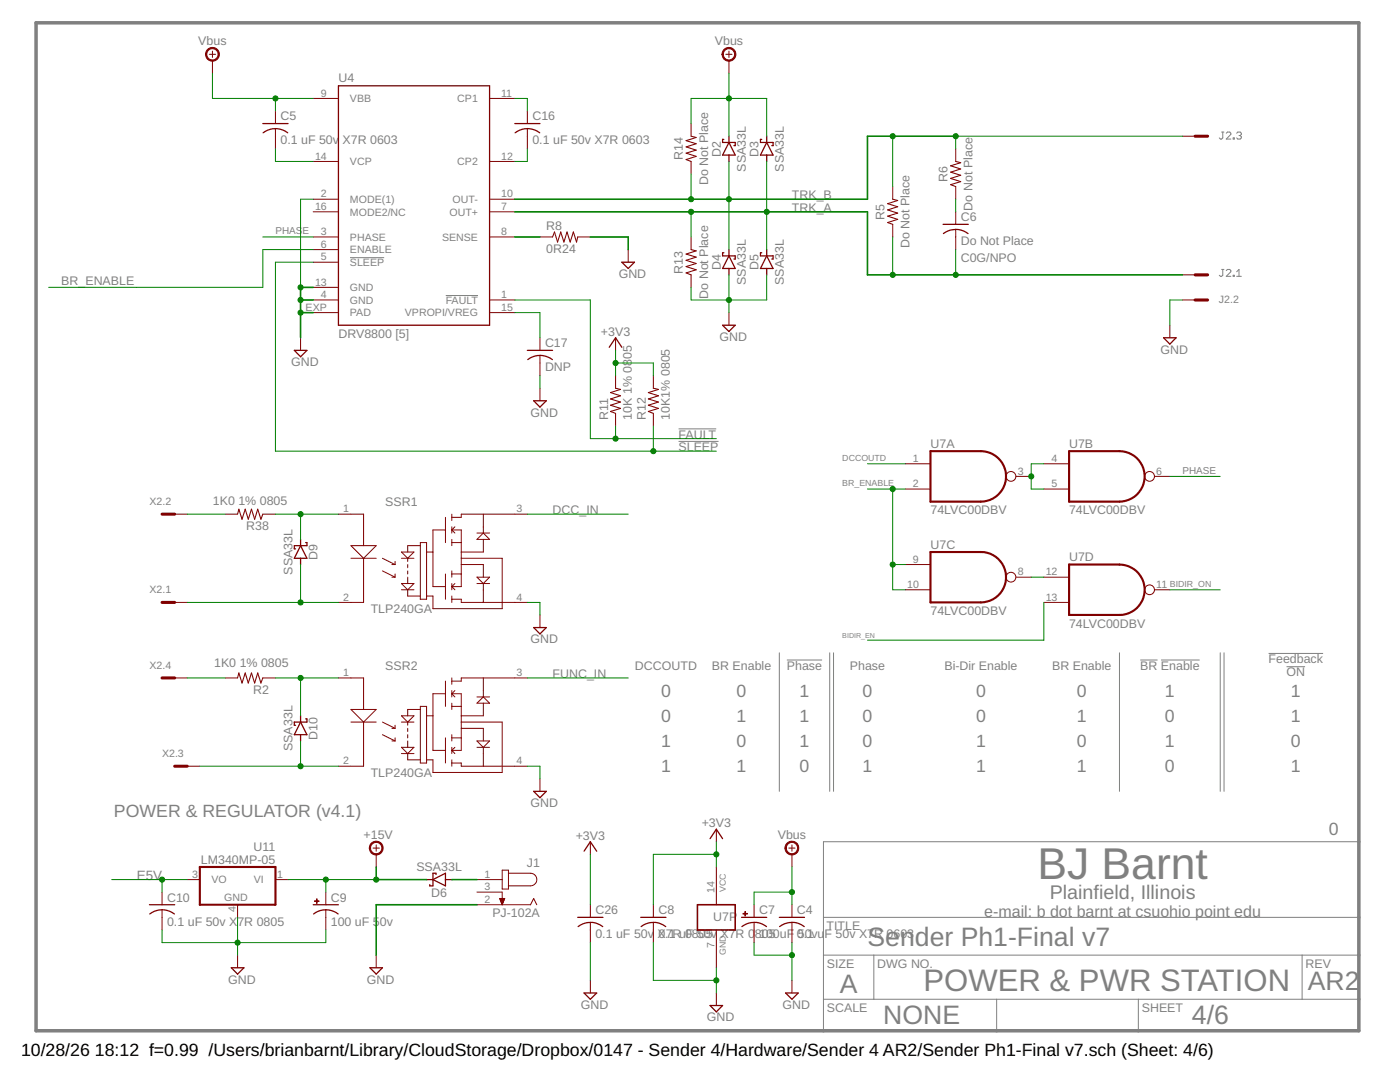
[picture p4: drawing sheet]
<svg xmlns="http://www.w3.org/2000/svg" width="279mm" height="216mm" viewBox="0 0 279 216" stroke-linecap="round" stroke-linejoin="round" font-family="sans-serif">
<g fill="none" stroke="#808080" stroke-width=".2">
<path d="M243.8 26.4h.5M244 26.4v1.1l-.2 .2h-.2l-.3-.2M244.7 26.6l.3-.2h.4l.2 .2v.2l-.9 .9h.9M246.1 27.5h.2v.2h-.2zM246.8 26.6l.2-.2h.5l.2 .2v.2l-.2 .3M247.3 27.1h.2M247.5 27.1l.2 .2v.2l-.2 .2h-.5l-.2-.2M69.8 51.4h6.9M89 59h6.4M243.8 53.8h.5M244 53.8v1.1l-.2 .2-.5-.2M244.7 54l.3-.2h.4l.2 .2v.2l-.9 .9h.9"/>
<path d="M246.1 54.9h.2v.2h-.2zM246.8 55.1h.9M246.8 54.2l.5-.4v1.3M135.4 85.6h7.5M135.4 88.1h8M155.5 130.3v27.6M157 131.7h7.1M165.6 130.3v27.6M166.3 130.3v27.6M223.4 130.3v27.6M227.6 131.7h3.4M231.7 131.7h7.7"/>
<path d="M243.5 130.3v27.6M244.3 130.3v27.6M253.2 130.4h10.9M256.8 133h3.7M271.2 168h-106.9v37.7M164.3 199.4h106.9M164.3 190.6h106.9M164.3 183h106.9M174.4 190.6v8.8M198.9 199.4v6.3M227.2 199.4v6.3M259.9 190.6v8.8"/>
</g>
<path d="M7.2 4.6h264v201.1h-264z" fill="none" stroke="#808080" stroke-width=".7"/>
<path d="M139.2 180.5h7.5v5.1h-7.5z" fill="none" stroke="#800000" stroke-width=".32"/>
<g fill="none" stroke="#800000" stroke-width=".2">
<path d="M41.8 10.8h1.2M42.4 10.2v1.3M42.4 12.1v2.5M62.5 19.6h5M97.7 19.6h5M144.8 10.8h1.3M145.5 10.2v1.3M145.5 12.1v2.5M55 22.2v2.5M55 25.7v4M62.5 32.2h5M62.5 39.8h5"/>
<path d="M97.7 32.2h5M97.7 39.8h5M105.2 22.2v2.5M105.2 25.7v4M137.9 24.7v2.5M137.9 32.2v2.5M178.2 37.2v2.6M190.7 29.7v2.5M190.7 37.2v2.6M236 27.2h2.5M62.5 49.8h5M62.5 59.9h5"/>
<path d="M62.5 42.3h5M62.5 52.3h5M62.5 47.3h5M62.5 57.3h5M97.7 59.9h5M97.7 42.3h5M97.7 47.3h5M107.8 47.3h2.5M115.3 47.3h2.5M125.4 49.8v2.5M137.9 47.3v2.5M137.9 54.8v2.5"/>
<path d="M178.2 44.8v2.5M190.7 42.3v2.5M190.7 45.8v4M236 59.9h2.5M236 54.8h2.5M60 67.4v2.5M62.5 62.4h5M97.7 62.4h5M107.8 67.4v2.5M107.8 70.9v4.1M107.8 77.5v2.5M122.9 67.4v2.5"/>
<path d="M122.9 75v2.5M130.4 75v2.5M145.5 62.4v2.5M233.5 64.9v2.5M122.9 82.5v2.5M130.4 82.5v2.5M180.7 92.5h5M180.7 97.6h5M202.8 95.1h3M208.3 92.5h5.1M208.3 97.6h5.1M230.4 95.1h3.1"/>
<path d="M34.9 102.6h2.5M44.9 102.6h2.5M52.5 102.6h2.5M67.5 102.6h5.1v6.3M70 108.9h5.1l-2.5 2.5zM70 111.4h5.1M72.6 111.4v8.8h-5.1M76.3 111.4l2.5 1.2M76.3 113.9l2.5 1.3M78.2 112.6h.6M78.2 115.2h.6M78.8 112v.6"/>
<path d="M78.8 114.5v.7M80.1 117.7h2.5M80.1 111.4h2.5M80.1 110.2h2.5l-1.2 1.2zM80.1 116.4h2.5l-1.2 1.3zM81.4 117.7v1.2h2.5M81.4 111.4v.6M81.4 112.6v.7M81.4 113.9v.6M81.4 115.2v1.2M83.9 108.9h-2.5v1.3M83.9 108.3h1.2v11.3h-1.2z"/>
<path d="M85.1 110.2h1.3M88.9 103.2v5.1M88.9 114.5v5.1M88.9 105.7h-2.5v11.4h2.5M90.2 119.6h1.9v.6h13.1M90.2 102.6v1.3M90.2 105.1v1.3M90.2 107.6v1.3M90.2 113.9v1.3M90.2 116.4v1.3M90.2 118.9v1.3M90.2 105.7h1.9v11.4h-1.9"/>
<path d="M90.2 108.3h1.9M90.2 105.7l.6 .7M90.2 114.5h1.9M90.2 117.1l.6 .6M90.8 105.1l-.6 .6M90.8 116.4l-.6 .7M92.1 111.4h8.1v10.1h-13.8v-2.6h-1.3M92.1 112.6h4.4v2.6M95.2 115.2h2.5l-1.2 1.2zM95.2 116.4h2.5M95.2 106.4h2.5M95.2 107.6l1.3-1.2 1.2 1.2z"/>
<path d="M96.5 102.6v3.8M96.5 107.6v2.6h-4.4M96.5 116.4v3.8M105.2 102.6h-13.1v.6h-1.9M180.7 112.6h5M180.7 117.7h5M202.8 115.2h3M208.3 115.2h5.1M230.4 117.7h3.1M34.9 120.2h2.5M34.9 135.3h2.5M44.9 135.3h2.5"/>
<path d="M52.5 135.3h2.5M67.5 135.3h5.1v6.3M88.9 135.9v5M88.9 138.4h-2.5v11.3h2.5M90.2 135.3v1.2M90.2 137.8v1.3M90.2 138.4h1.9v11.3h-1.9M90.2 138.4l.6 .7M90.8 137.8l-.6 .6M95.2 139.1h2.5M96.5 135.3v3.8M105.2 135.3h-13.1v.6h-1.9"/>
<path d="M107.8 122.7v2.5M208.3 120.2h5.1M37.4 152.9h2.5M70 141.6h5.1l-2.5 2.5zM70 144.1h5.1M72.6 144.1v8.8h-5.1M76.3 144.1l2.5 1.2M76.3 146.6l2.5 1.2M78.2 145.3h.6M78.2 147.8h.6M78.8 144.7v.6M78.8 147.2v.6"/>
<path d="M80.1 144.1h2.5M80.1 142.8h2.5l-1.2 1.3zM80.1 150.4h2.5M80.1 149.1h2.5l-1.2 1.3zM81.4 144.1v.6M81.4 145.3v.7M81.4 146.6v.6M81.4 147.8v1.3M81.4 150.4v1.2h2.5M83.9 140.9h1.2v11.4h-1.2zM83.9 141.6h-2.5v1.2M85.1 142.8h1.3"/>
<path d="M88.9 147.2v5.1M90.2 140.3v1.3M90.2 146.6v1.2M90.2 149.1v1.3M90.2 151.6v1.3M90.2 152.3h1.9v.6h13.1M90.2 140.9h1.9M90.2 147.2h1.9M90.2 149.7l.6 .7M90.8 149.1l-.6 .6M92.1 144.1h8.1v10h-13.8v-2.5h-1.3M92.1 145.3h4.4v2.5"/>
<path d="M95.2 149.1h2.5M95.2 147.8h2.5l-1.2 1.3zM95.2 140.3l1.3-1.2 1.2 1.2zM96.5 140.3v2.5h-4.4M96.5 149.1v3.8M107.8 155.4v2.5M32.3 178v2.5M37.4 175.5h2.5M55 175.5h2.5M65 178v2.5M74.4 169.2h1.3M75.1 168.6v1.2"/>
<path d="M75.1 170.5v2.5M95.2 178h5v2.5M95.2 175.5h5M99.7 179.3h1l-.5 1.2zM99.7 179.4h1M99.8 179.5h.8M99.8 179.6h.8M99.9 179.7h.6M99.9 179.8h.6M100 180h.5M100.2 173.6h1.3v3.8h-1.3zM101.5 174.2h4.4a1.26 1.26 0 0 1 1.2 1.3 1.26 1.26 0 0 1-1.2 1.3h-4.4"/>
<path d="M117.8 168v2.5M143 165.5v2.5M143 173v7.5M157.4 169.2h1.3M158.1 168.6v1.2M158.1 170.5v2.5M32.3 181.5v4.1M47.4 180.5v2.5M47.4 190.6v2.5M65 181.5v4.1M75.1 190.6v2.5M95.2 180.5h10.7l.6-1.2 .6 1.2"/>
<path d="M100 180.1h.4M100.1 180.2h.3M100.1 180.3h.2M100.2 180.4h.1M117.8 180.5v2.5M117.8 184.1v4M117.8 195.6v2.5M130.4 180.5v2.5M130.4 184.1v4M143 185.6v7.5M143 198.1v2.5M150.5 180.5v2.5"/>
<path d="M150.5 184.1v4M158.1 180.5v2.5M158.1 184.1v4M158.1 195.6v2.5"/>
<circle cx="201.8" cy="95.1" r=".97"/>
<circle cx="229.4" cy="95.1" r=".97"/>
<circle cx="201.8" cy="115.2" r=".97"/>
<circle cx="229.4" cy="117.7" r=".97"/>
</g>
<g fill="#800000" stroke="#800000" stroke-width=".2">
<path d="M74.1 168.3a1.39 1.39 0 0 1 2.2 .2 1.39 1.39 0 0 1-.8 2 1.39 1.39 0 0 1-1.8-1.3h.3a1.13 1.13 0 0 1 1.6-.9 1.13 1.13 0 0 1 .2 1.9 1.13 1.13 0 0 1-1.8-.7v-.3h-.3z" fill-rule="evenodd"/>
<path d="M41.4 9.9a1.39 1.39 0 0 1 2.2 .2 1.39 1.39 0 0 1-.8 2 1.39 1.39 0 0 1-1.8-1.3h.3a1.14 1.14 0 0 1 1.5-1 1.14 1.14 0 0 1 .3 1.9 1.14 1.14 0 0 1-1.8-.6v-.3h-.3z" fill-rule="evenodd"/>
<path d="M144.5 9.9a1.39 1.39 0 0 1 2.2 .2 1.39 1.39 0 0 1-.9 2.1 1.39 1.39 0 0 1-1.7-1.4h.2a1.14 1.14 0 0 1 1.6-1 1.14 1.14 0 0 1 .3 1.9 1.14 1.14 0 0 1-1.8-.6l-.1-.3h-.2z" fill-rule="evenodd"/>
<path d="M157 168.3a1.38 1.38 0 0 1 2.2 .2 1.38 1.38 0 0 1-.8 2.1 1.38 1.38 0 0 1-1.7-1.4h.2a1.14 1.14 0 0 1 1.6-1 1.14 1.14 0 0 1 .3 1.8 1.14 1.14 0 0 1-1.8-.5l-.1-.3h-.2z" fill-rule="evenodd"/>
</g>
<g fill="none" stroke="#800000" stroke-width=".25">
<path d="M67.5 17.1h30.2v47.8h-30.2zM52.5 24.7h5M55 25.7l1.5 .3 .9 .5M55 25.7l-1.6 .3-.9 .5M102.7 24.7h5.1M105.2 25.7l1.6 .3 .9 .5M105.2 25.7l-1 .1-1.4 .7M144.5 27.8h-.3v.6h2.5v.7h-.2M145.5 28.4l1.2 2.5h-2.5zM145.5 27.2v1.2M145.5 30.9v1.3M152 27.8h-.2v.6h2.5v.7h-.3"/>
<path d="M153 28.4l1.3 2.5h-2.5zM153 27.2v1.2M153 30.9v1.3M124.1 52.3h2.5l-1.2 1.3zM144.5 50.4h-.3v.7h2.5v.6h-.2M145.5 49.8v1.3M145.5 53.6v1.2M145.5 51.1l1.2 2.5h-2.5zM152 50.4h-.2v.7h2.5v.6h-.3M153 49.8v1.3M153 53.6v1.2M153 51.1l1.3 2.5h-2.5z"/>
<path d="M188.2 44.8h5.1M190.7 45.8l1.6 .3 .9 .5M190.7 45.8l-1.5 .3-.9 .5M58.7 69.9h2.6l-1.3 1.3zM105.2 69.9h5.1M106.5 80h2.5l-1.2 1.2zM107.8 70.9l1 .2 1.4 .7M107.8 70.9l-1.1 .2-1.4 .7M121.6 69.3l1.3-1.9 1.2 1.9M144.2 64.9h2.5l-1.2 1.2zM232.2 67.4h2.5l-1.2 1.3zM60 108.9l1.3 2.5h-2.6z"/>
<path d="M60 107.6v1.3M60 111.4v1.2M61 108.3h.3v.6h-2.6v.6h.3M106.5 125.2h2.5l-1.2 1.3zM60 142.8v1.3M60 146.6v1.2M60 144.1l1.3 2.5h-2.6zM61 143.4h.3v.7h-2.6v.6h.3M106.5 157.9h2.5l-1.2 1.3zM85.1 175.5h1.3M86.4 175.5l2.5-1.3v2.6zM87 174.5v-.3h-.6v2.6h-.6v-.3"/>
<path d="M88.9 175.5h1.3M116.6 169.8l1.2-1.8 1.3 1.8M141.7 167.3l1.3-1.8 1.2 1.8M29.8 180.5h5.1M32.3 181.5l1.6 .3 .9 .6M32.3 181.5l-1.5 .3-.9 .6M46.2 193.1h2.5l-1.3 1.3zM62.5 180.5h5M65 181.5l1.6 .3 .9 .6M65 181.5l-1.5 .3-.9 .6M73.8 193.1h2.5l-1.2 1.3zM115.3 183h5"/>
<path d="M115.4 184.9a4 4 0 0 1 4.9 0M116.6 198.1h2.5l-1.3 1.3zM127.9 183h5M128 184.9a4 4 0 0 1 4.9 0M148 183h5M148.1 184.9a4 4 0 0 1 4.9 0M155.5 183h5M155.6 184.9a4 4 0 0 1 4.9 0M156.8 198.1h2.5l-1.2 1.3zM141.7 200.6h2.5l-1.2 1.3z"/>
</g>
<g fill="#800000" stroke="#800000" stroke-width=".2">
<path d="M62.8 179.7h.9v.2h-.9z"/>
<path d="M63.2 179.4h.1v.9h-.1z"/>
<path d="M148.3 182.3h.9v.1h-.9z"/>
<path d="M148.7 181.9h.1v.9h-.1z"/>
</g>
<path d="M185.7 90h10a5 5 0 0 1 5.1 5.1 5 5 0 0 1-5.1 5h-10zM213.4 90h10a5 5 0 0 1 5 5.1 5 5 0 0 1-5 5h-10zM185.7 110.2h10a5 5 0 0 1 5.1 5 5 5 0 0 1-5.1 5h-10zM213.4 112.6h10a5 5 0 0 1 5 5.1 5 5 0 0 1-5 5h-10zM39.9 173h15.1v7.5h-15.1z" fill="none" stroke="#800000" stroke-width=".42"/>
<path d="M137.9 27.2l1 .2-2 .7 2 .6-2 .6 2 .7-2 .6 2 .6-2 .6 1 .4M178.2 39.8l1 .2-2.1 .6 2.1 .7-2.1 .6 2.1 .6-2.1 .6 2.1 .7-2.1 .6 1.1 .4M190.7 32.2l1 .3-2 .6 2 .6-2 .7 2 .6-2 .6 2 .6-2 .7 1 .3M110.3 47.3l.4-1 .6 2 .6-2 .6 2 .7-2 .6 2 .6-2 .7 2 .2-1M137.9 49.8l1 .3-2 .6 2 .6-2 .6 2 .7-2 .6 2 .6-2 .7 1 .3M122.9 77.5l.9 .2-2 .6 2 .7-2 .6 2 .6-2 .7 2 .6-2 .6 1.1 .4M130.4 77.5l1 .2-2 .6 2 .7-2 .6 2 .6-2 .7 2 .6-2 .6 1 .4M47.4 102.6l.3-1 .6 2 .6-2 .7 2 .6-2 .6 2 .6-2 .7 2 .4-1M47.4 135.3l.3-1 .6 2 .6-2 .7 2 .6-2 .6 2 .6-2 .7 2 .4-1" fill="none" stroke="#800000" stroke-width=".21"/>
<path d="M238.5 27.2h2.5M238.5 54.8h2.5M238.5 59.9h2.5M32.3 102.6h2.6M32.3 120.2h2.6M32.3 135.3h2.6M34.9 152.9h2.5" fill="none" stroke="#800000" stroke-width=".61"/>
<path d="M190.7 27.2h-17.6v12.6h-70.4M60 59.9h2.5M62.5 57.3h-2.5v10.1M102.7 47.3h5.1M102.7 42.3h70.4v12.5h62.9M117.8 47.3h7.6v2.5M60 62.4h2.5M75.1 173v2.5h10M90.2 175.5h5M95.2 180.5h-20.1v10.1" fill="none" stroke="#008000" stroke-width=".32"/>
<g fill="none" stroke="#008000" stroke-width=".2">
<path d="M42.4 14.6v5h20.1M55 19.6v2.6M102.7 19.6h2.5v2.6M145.5 14.6v12.6M55 29.7v2.5h7.5M62.5 39.8h-2.5v17.5M105.2 29.7v2.5h-2.5M137.9 24.7v-5.1h15.1v7.6M137.9 34.7v5.1M145.5 32.2v17.6M153 32.2v17.6M178.2 27.2v10"/>
<path d="M190.7 39.8v2.5M236 27.2h-45.3v2.5M52.5 47.3h10M62.5 52.3h-7.5v37.7h88M62.5 49.8h-10v7.5h-42.8M102.7 59.9h15.1v27.6h25.2M137.9 42.3v5M145.5 54.8v7.6M153 54.8v5.1h-15.1v-2.6M178.2 47.3v7.5M190.7 49.8v5M236 59.9h-2.5v5"/>
<path d="M102.7 62.4h5.1v5M107.8 75v2.5M122.9 72.4h7.5v2.6M122.9 69.9v5.1M122.9 85v2.5M130.4 85v5M173.1 97.6h7.6M173.1 92.5h7.6M178.2 97.6v20.1h2.5M208.3 92.5h-2.5v5.1h2.5M233.5 95.1h10M37.4 102.6h7.5"/>
<path d="M55 102.6h12.5M60 102.6v5M60 112.6v7.6M105.2 102.6h20.2M178.2 112.6h2.5M205.8 115.2h2.5M233.5 117.7h10M37.4 120.2h30.1M37.4 135.3h7.5M55 135.3h12.5M60 135.3v7.5M105.2 120.2h2.6v2.5"/>
<path d="M105.2 135.3h20.2M208.3 120.2v7.5h-35.2M39.9 152.9h27.6M60 147.8v5.1M105.2 152.9h2.6v2.5M22.3 175.5h15.1M32.3 175.5v2.5M57.5 175.5h17.6M65 175.5v2.5M117.8 170.5v10M143 168v5M143 170.5h-12.6v10"/>
<path d="M158.1 173v7.5M158.1 178h-7.6v2.5M32.3 185.6v2.5h32.7v-2.5M47.4 183v7.6M117.8 188.1v7.5M130.4 188.1v7.5h12.6M143 193.1v5M150.5 188.1v2.5h7.6M158.1 188.1v7.5"/>
</g>
<g fill="#008000" stroke="#008000" stroke-width=".2">
<circle cx="47.4" cy="188.1" r=".51"/>
<circle cx="60" cy="59.9" r=".51"/>
<circle cx="60" cy="62.4" r=".51"/>
<circle cx="60" cy="57.3" r=".51"/>
<circle cx="158.1" cy="190.6" r=".51"/>
<circle cx="143" cy="195.6" r=".51"/>
<circle cx="145.5" cy="59.9" r=".51"/>
<circle cx="75.1" cy="175.5" r=".51"/>
<circle cx="65" cy="175.5" r=".51"/>
<circle cx="32.3" cy="175.5" r=".51"/>
<circle cx="143" cy="170.5" r=".51"/>
<circle cx="122.9" cy="72.4" r=".51"/>
<circle cx="178.2" cy="112.6" r=".51"/>
<circle cx="178.2" cy="97.6" r=".51"/>
<circle cx="122.9" cy="87.5" r=".51"/>
<circle cx="130.4" cy="90" r=".51"/>
<circle cx="137.9" cy="39.8" r=".51"/>
<circle cx="145.5" cy="39.8" r=".51"/>
<circle cx="178.2" cy="27.2" r=".51"/>
<circle cx="190.7" cy="27.2" r=".51"/>
<circle cx="153" cy="42.3" r=".51"/>
<circle cx="137.9" cy="42.3" r=".51"/>
<circle cx="178.2" cy="54.8" r=".51"/>
<circle cx="190.7" cy="54.8" r=".51"/>
<circle cx="55" cy="19.6" r=".51"/>
<circle cx="145.5" cy="19.6" r=".51"/>
<circle cx="158.1" cy="178" r=".51"/>
<circle cx="60" cy="102.6" r=".51"/>
<circle cx="60" cy="120.2" r=".51"/>
<circle cx="205.8" cy="95.1" r=".51"/>
<circle cx="60" cy="135.3" r=".51"/>
<circle cx="60" cy="152.9" r=".51"/>
</g>
<text font-size="8.9" fill="#808080" x="207" y="175.3">BJ Barnt</text>
<text font-size="6.2" fill="#808080" x="184.3" y="197.8">POWER &amp; PWR STATION</text>
<g font-size="5.3" fill="#808080">
<text x="173.1" y="188.7">Sender Ph1-Final v7</text>
<text x="261" y="197.5">AR2</text>
<text x="167.6" y="198.1">A</text>
<text x="176.3" y="204.4">NONE</text>
<text x="237.9" y="204.4">4/6</text>
</g>
<text font-size="3.9" fill="#808080" x="209.5" y="179.4">Plainfield, Illinois</text>
<g font-size="3.5" fill="#808080">
<text x="131.9" y="139">0</text>
<text x="147" y="139">0</text>
<text x="159.6" y="139">1</text>
<text x="172.2" y="139">0</text>
<text x="194.8" y="139">0</text>
<text x="214.9" y="139">0</text>
<text x="232.5" y="139">1</text>
<text x="257.6" y="139">1</text>
<text x="131.9" y="144.1">0</text>
<text x="131.9" y="149.1">1</text>
<text x="147" y="149.1">0</text>
<text x="147" y="144.1">1</text>
<text x="159.6" y="144.1">1</text>
<text x="159.6" y="149.1">1</text>
<text x="172.2" y="144.1">0</text>
<text x="172.2" y="149.1">0</text>
<text x="194.8" y="144.1">0</text>
<text x="194.8" y="149.1">1</text>
<text x="214.9" y="149.1">0</text>
<text x="214.9" y="144.1">1</text>
<text x="232.5" y="149.1">1</text>
<text x="232.5" y="144.1">0</text>
<text x="257.6" y="144.1">1</text>
<text x="257.6" y="149.1">0</text>
<text x="131.9" y="154.1">1</text>
<text x="147" y="154.1">1</text>
<text x="159.6" y="154.1">0</text>
<text x="172.2" y="154.1">1</text>
<text x="194.8" y="154.1">1</text>
<text x="214.9" y="154.1">1</text>
<text x="232.5" y="154.1">0</text>
<text x="257.6" y="154.1">1</text>
<text x="22.7" y="162.9">POWER &amp; REGULATOR (v4.1)</text>
<text x="265.2" y="166.7">0</text>
</g>
<g font-size="3.5">
<text x="4.2" y="210.7">10/28/26</text>
<text x="18.9" y="210.7">18:12 f=0.99 /Users/brianbarnt/Library/CloudStorage/Dropbox/0147 - Sender 4/Hardware/Sender 4 AR2/Sender Ph1-Final v7.sch (Sheet: 4/6)</text>
</g>
<text font-size="3.2" fill="#808080" x="196.4" y="182.9">e-mail: b dot barnt at csuohio point edu</text>
<text font-size="2.7" fill="#808080" x="27.3" y="175.5">E5V</text>
<g font-size="2.5" fill="#808080">
<text x="39.6" y="9">Vbus</text>
<text x="142.7" y="9">Vbus</text>
<text x="67.5" y="16.4">U4</text>
<text x="56" y="28.8">0.1 uF 50v</text>
<text x="56" y="24">C5</text>
<text x="68.4" y="28.8">X7R 0603</text>
<text x="106.3" y="28.8">0.1 uF 50v X7R 0603</text>
<text x="106.3" y="24">C16</text>
<text x="136.3" y="32" transform="rotate(-90 136.3 32)">R14</text>
<text x="143.8" y="31.3" transform="rotate(-90 143.8 31.3)">D2</text>
<text x="148.9" y="34.2" transform="rotate(-90 148.9 34.2)">SSA33L</text>
<text x="151.4" y="31.3" transform="rotate(-90 151.4 31.3)">D3</text>
<text x="156.4" y="34.2" transform="rotate(-90 156.4 34.2)">SSA33L</text>
<text x="141.3" y="37" transform="rotate(-90 141.3 37)">Do Not Place</text>
<text x="158" y="39.7">TRK_B</text>
<text x="189.1" y="36.3" transform="rotate(-90 189.1 36.3)">R6</text>
<text x="109" y="45.8">R8</text>
<text x="158" y="42.3">TRK_A</text>
<text x="176.5" y="43.9" transform="rotate(-90 176.5 43.9)">R5</text>
<text x="191.7" y="44.1">C6</text>
<text x="194.1" y="42" transform="rotate(-90 194.1 42)">Do Not Place</text>
<text x="109" y="50.6">0R24</text>
<text x="143.8" y="53.9" transform="rotate(-90 143.8 53.9)">D4</text>
<text x="151.4" y="53.9" transform="rotate(-90 151.4 53.9)">D5</text>
<text x="181.5" y="49.5" transform="rotate(-90 181.5 49.5)">Do Not Place</text>
<text x="191.7" y="48.9">Do Not Place</text>
<text x="191.7" y="52.3">C0G/NPO</text>
<text x="12.2" y="56.8">BR_ENABLE</text>
<text x="123.5" y="55.5">GND</text>
<text x="136.3" y="54.6" transform="rotate(-90 136.3 54.6)">R13</text>
<text x="141.3" y="59.6" transform="rotate(-90 141.3 59.6)">Do Not Place</text>
<text x="148.9" y="56.8" transform="rotate(-90 148.9 56.8)">SSA33L</text>
<text x="156.4" y="56.8" transform="rotate(-90 156.4 56.8)">SSA33L</text>
<text x="67.5" y="67.4">DRV8800 [5]</text>
<text x="108.8" y="69.3">C17</text>
<text x="119.9" y="67">+3V3</text>
<text x="143.6" y="68">GND</text>
<text x="231.6" y="70.5">GND</text>
<text x="58.1" y="73.1">GND</text>
<text x="108.8" y="74.1">DNP</text>
<text x="105.9" y="83.1">GND</text>
<text x="121.4" y="83.7" transform="rotate(-90 121.4 83.7)">R11</text>
<text x="126.1" y="83.7" transform="rotate(-90 126.1 83.7)">10K 1% 0805</text>
<text x="128.9" y="83.7" transform="rotate(-90 128.9 83.7)">R12</text>
<text x="133.7" y="83.7" transform="rotate(-90 133.7 83.7)">10K1% 0805</text>
<text x="135.4" y="87.5">FAULT</text>
<text x="185.7" y="89.4">U7A</text>
<text x="213.4" y="89.4">U7B</text>
<text x="135.4" y="90">SLEEP</text>
<text x="42.5" y="100.7">1K0</text>
<text x="47.6" y="100.7">1% 0805</text>
<text x="76.9" y="101">SSR1</text>
<text x="49.2" y="105.8">R38</text>
<text x="110.3" y="102.6">DCC_IN</text>
<text x="185.7" y="102.6">74LVC00DBV</text>
<text x="213.4" y="102.6">74LVC00DBV</text>
<text x="63.4" y="111.7" transform="rotate(-90 63.4 111.7)">D9</text>
<text x="185.7" y="109.5">U7C</text>
<text x="213.4" y="112">U7D</text>
<text x="58.4" y="114.7" transform="rotate(-90 58.4 114.7)">SSA33L</text>
<text x="74" y="122.3">TLP240GA</text>
<text x="185.7" y="122.7">74LVC00DBV</text>
<text x="213.4" y="125.2">74LVC00DBV</text>
<text x="105.9" y="128.4">GND</text>
<text x="42.7" y="133.2">1K0</text>
<text x="47.8" y="133.2">1% 0805</text>
<text x="76.9" y="133.6">SSR2</text>
<text x="110.3" y="135.3">FUNC_IN</text>
<text x="126.7" y="133.6">DCCOUTD</text>
<text x="142.1" y="133.6">BR Enable</text>
<text x="157" y="133.6">Phase</text>
<text x="169.6" y="133.6">Phase</text>
<text x="188.5" y="133.6">Bi-Dir Enable</text>
<text x="210" y="133.6">BR Enable</text>
<text x="227.6" y="133.6">BR Enable</text>
<text x="253.2" y="132.3">Feedback</text>
<text x="256.7" y="135">ON</text>
<text x="50.5" y="138.5">R2</text>
<text x="58.4" y="149.9" transform="rotate(-90 58.4 149.9)">SSA33L</text>
<text x="63.4" y="147.6" transform="rotate(-90 63.4 147.6)">D10</text>
<text x="74" y="155">TLP240GA</text>
<text x="105.9" y="161.1">GND</text>
<text x="72.6" y="167.3">+15V</text>
<text x="114.9" y="167.6">+3V3</text>
<text x="140" y="165.1">+3V3</text>
<text x="155.2" y="167.3">Vbus</text>
<text x="40.1" y="172.4">LM340MP-05</text>
<text x="50.6" y="169.9">U11</text>
<text x="83.1" y="173.9">SSA33L</text>
<text x="105.1" y="173">J1</text>
<text x="33.3" y="179.9">C10</text>
<text x="66" y="179.9">C9</text>
<text x="86.1" y="178.9">D6</text>
<text x="33.3" y="184.7">0.1 uF 50v X7R 0805</text>
<text x="66" y="184.7">100 uF 5</text>
<text x="75.8" y="184.7">0v</text>
<text x="98.3" y="183.1">PJ-102A</text>
<text x="118.8" y="182.4">C26</text>
<text x="131.4" y="182.4">C8</text>
<text x="142.3" y="183.7">U7P</text>
<text x="151.5" y="182.4">C7</text>
<text x="159.1" y="182.4">C4</text>
<text x="165" y="185.6">TITLE</text>
<text x="118.8" y="187.2">0.1 uF 50v</text>
<text x="131.2" y="187.2">X7Ru085005v</text>
<text x="131.4" y="187.2">0.1</text>
<text x="136.9" y="187.2">F</text>
<text x="143.8" y="187.2">X7R 0</text>
<text x="150.7" y="187.2">810050uF</text>
<text x="159.1" y="187.2">0.1</text>
<text x="159.2" y="187.2">50vu</text>
<text x="164.6" y="187.2">F 50v X7R 0603</text>
<text x="45.5" y="196.2">GND</text>
<text x="73.2" y="196.2">GND</text>
<text x="165" y="193.1">SIZE</text>
<text x="175.1" y="193.1">DWG NO.</text>
<text x="260.6" y="193.1">REV</text>
<text x="115.9" y="201.3">GND</text>
<text x="141.1" y="203.8">GND</text>
<text x="156.2" y="201.3">GND</text>
<text x="165" y="201.9">SCALE</text>
<text x="227.9" y="201.9">SHEET</text>
</g>
<g font-size="2.1" fill="#808080">
<text x="64" y="19.3">9</text>
<text x="69.8" y="20.4">VBB</text>
<text x="91.3" y="20.4">CP1</text>
<text x="100" y="19.3">11</text>
<text x="62.9" y="31.9">14</text>
<text x="69.8" y="33">VCP</text>
<text x="91.3" y="33">CP2</text>
<text x="100" y="31.9">12</text>
<text x="62.9" y="41.9">16</text>
<text x="64" y="39.4">2</text>
<text x="69.8" y="40.5">MODE(1)</text>
<text x="90.3" y="40.5">OUT-</text>
<text x="100" y="41.9">7</text>
<text x="100" y="39.4">10</text>
<text x="64" y="46.9">3</text>
<text x="69.8" y="43">MODE2/NC</text>
<text x="89.7" y="43">OUT+</text>
<text x="100" y="46.9">8</text>
<text x="64" y="49.5">6</text>
<text x="64" y="52">5</text>
<text x="69.8" y="50.6">ENABLE</text>
<text x="69.8" y="53.1">SLEEP</text>
<text x="69.8" y="48">PHASE</text>
<text x="88.2" y="48">SENSE</text>
<text x="62.9" y="57">13</text>
<text x="64" y="59.5">4</text>
<text x="69.8" y="58.1">GND</text>
<text x="100" y="59.5">1</text>
<text x="61" y="62">EXP</text>
<text x="69.8" y="60.6">GND</text>
<text x="69.8" y="63.1">PAD</text>
<text x="80.8" y="63.1">VPROPI/VREG</text>
<text x="89" y="60.6">FAULT</text>
<text x="100" y="62">15</text>
<text x="243.3" y="60.5">J2.2</text>
<text x="182.2" y="92.2">1</text>
<text x="203.1" y="94.7">3</text>
<text x="209.9" y="92.2">4</text>
<text x="230.8" y="94.7">6</text>
<text x="29.8" y="100.7">X2.2</text>
<text x="182.2" y="97.2">2</text>
<text x="209.9" y="97.2">5</text>
<text x="68.5" y="102.2">1</text>
<text x="103.1" y="102.2">3</text>
<text x="182.2" y="112.3">9</text>
<text x="29.8" y="118.3">X2.1</text>
<text x="68.5" y="119.8">2</text>
<text x="103.1" y="119.8">4</text>
<text x="181" y="117.3">10</text>
<text x="203.1" y="114.8">8</text>
<text x="208.7" y="114.8">12</text>
<text x="208.7" y="119.8">13</text>
<text x="230.8" y="117.3">11</text>
<text x="29.8" y="133.4">X2.4</text>
<text x="68.5" y="134.9">1</text>
<text x="103.1" y="134.9">3</text>
<text x="32.3" y="151">X2.3</text>
<text x="68.5" y="152.5">2</text>
<text x="103.1" y="152.5">4</text>
<text x="38.3" y="175.2">3</text>
<text x="42.2" y="176.3">VO</text>
<text x="44.7" y="179.8">GND</text>
<text x="50.7" y="176.3">VI</text>
<text x="55.3" y="175.2">1</text>
<text x="96.7" y="175.2">1</text>
<text x="96.7" y="177.7">3</text>
<text x="142.6" y="178.2" transform="rotate(-90 142.6 178.2)">14</text>
<text x="47.1" y="182.1" transform="rotate(-90 47.1 182.1)">4</text>
<text x="96.7" y="180.2">2</text>
<text x="142.6" y="189.1" transform="rotate(-90 142.6 189.1)">7</text>
</g>
<g font-size="2" fill="#808080">
<text x="55" y="46.8">PHAS</text>
<text x="60.4" y="46.8">E</text>
<text x="236" y="94.6">PHASE</text>
</g>
<g font-size="1.8" fill="#808080">
<text x="168.1" y="92">DCCOUTD</text>
<text x="168.1" y="97.1">BR_ENABLE</text>
<text x="233.5" y="117.2">BIDIR_ON</text>
<text x="144.8" y="178" transform="rotate(-90 144.8 178)">VCC</text>
<text x="144.8" y="190.6" transform="rotate(-90 144.8 190.6)">GND</text>
</g>
<text font-size="1.4" fill="#808080" x="168.1" y="127.2">BIDIR_EN</text>
</svg>
